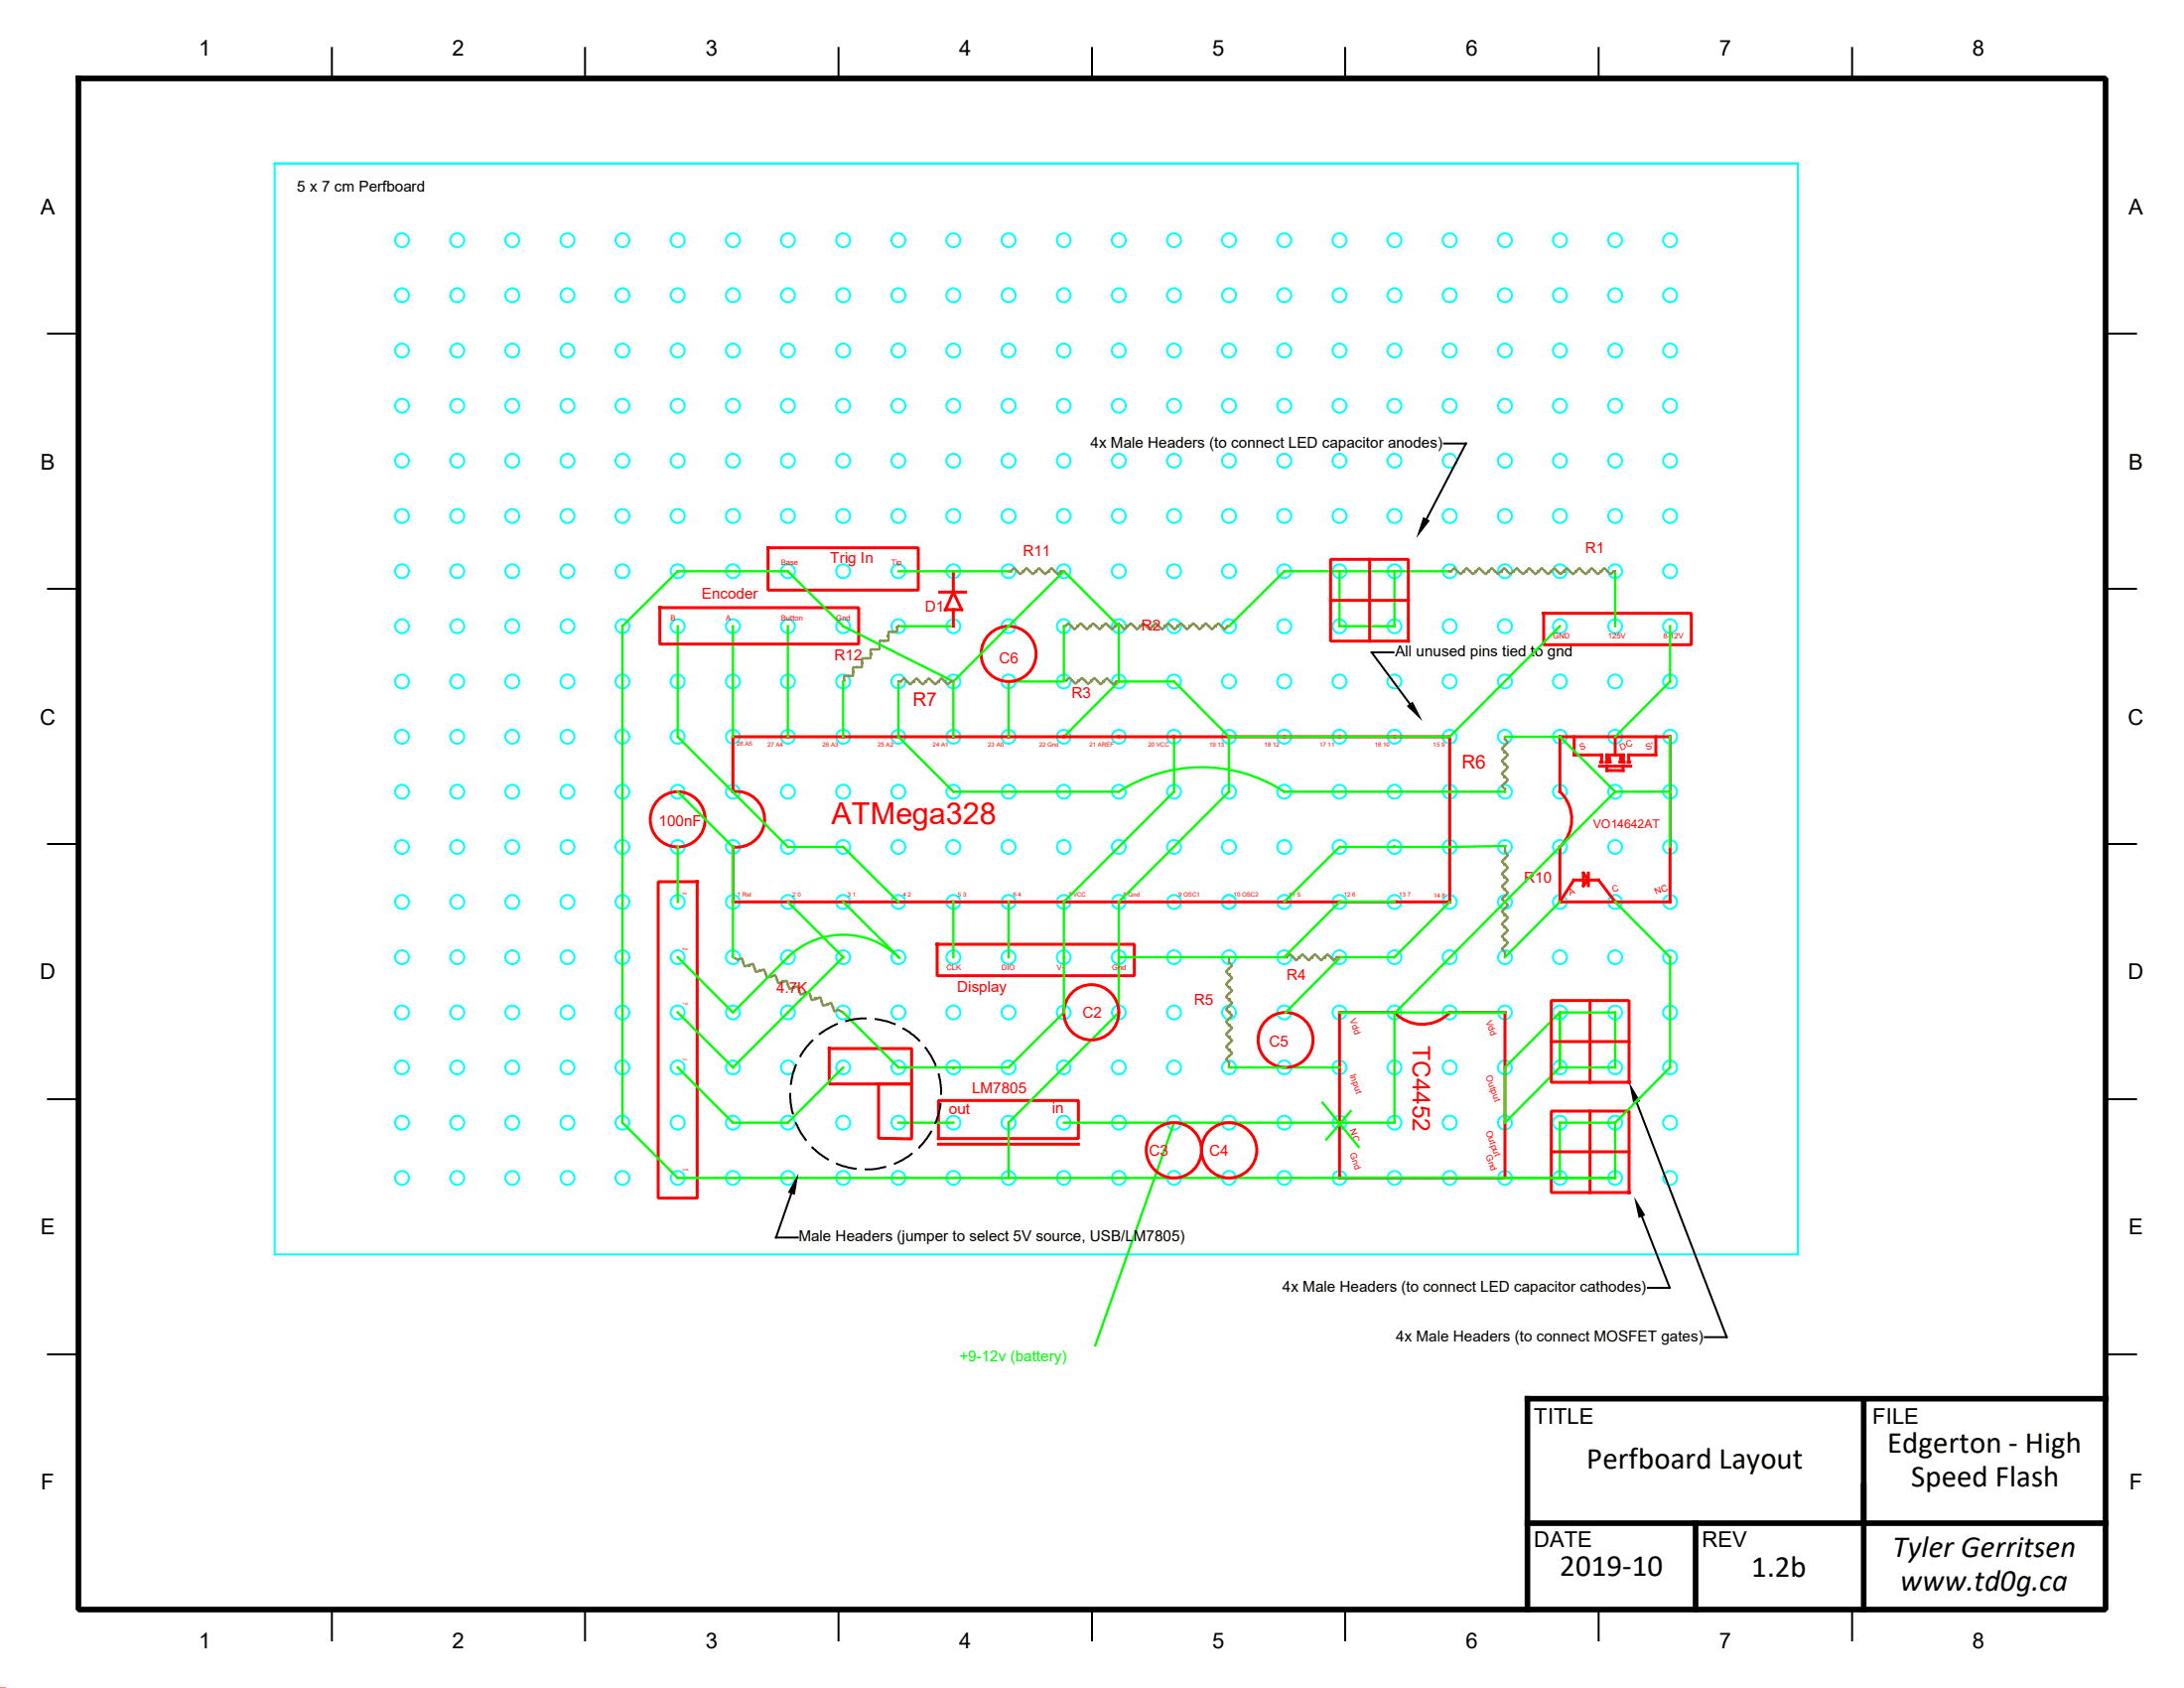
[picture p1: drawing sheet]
<svg xmlns="http://www.w3.org/2000/svg" width="279mm" height="216mm" viewBox="0 0 279 216" stroke-linecap="round" stroke-linejoin="round" font-family="sans-serif">
<g fill="none" stroke="#0ff" stroke-width=".25">
<path d="M35.1 20.9h194.9v139.5h-194.9z"/>
<circle cx="51.4" cy="37.8" r=".89"/>
<circle cx="51.4" cy="30.7" r=".89"/>
<circle cx="58.5" cy="37.8" r=".89"/>
<circle cx="58.5" cy="30.7" r=".89"/>
<circle cx="65.5" cy="37.8" r=".89"/>
<circle cx="65.5" cy="30.7" r=".88"/>
<circle cx="72.6" cy="37.8" r=".89"/>
<circle cx="72.6" cy="30.7" r=".89"/>
<circle cx="79.6" cy="37.8" r=".89"/>
<circle cx="79.6" cy="30.7" r=".88"/>
<circle cx="86.7" cy="37.8" r=".89"/>
<circle cx="86.7" cy="30.7" r=".89"/>
<circle cx="93.8" cy="37.8" r=".89"/>
<circle cx="93.8" cy="30.7" r=".89"/>
<circle cx="100.8" cy="37.8" r=".89"/>
<circle cx="100.8" cy="30.7" r=".88"/>
<circle cx="107.9" cy="37.8" r=".89"/>
<circle cx="107.9" cy="30.7" r=".89"/>
<circle cx="114.9" cy="37.8" r=".89"/>
<circle cx="114.9" cy="30.7" r=".89"/>
<circle cx="122" cy="37.8" r=".89"/>
<circle cx="122" cy="30.7" r=".88"/>
<circle cx="129" cy="37.8" r=".89"/>
<circle cx="129" cy="30.7" r=".89"/>
<circle cx="136.1" cy="37.8" r=".88"/>
<circle cx="136.1" cy="30.7" r=".87"/>
<circle cx="143.1" cy="37.8" r=".89"/>
<circle cx="143.1" cy="30.7" r=".88"/>
<circle cx="150.2" cy="37.8" r=".89"/>
<circle cx="150.2" cy="30.7" r=".89"/>
<circle cx="157.2" cy="37.8" r=".89"/>
<circle cx="157.2" cy="30.7" r=".88"/>
<circle cx="164.3" cy="37.8" r=".89"/>
<circle cx="164.3" cy="30.7" r=".89"/>
<circle cx="171.4" cy="37.8" r=".89"/>
<circle cx="171.4" cy="30.7" r=".89"/>
<circle cx="178.4" cy="37.8" r=".89"/>
<circle cx="178.4" cy="30.7" r=".88"/>
<circle cx="185.5" cy="37.8" r=".89"/>
<circle cx="185.5" cy="30.7" r=".89"/>
<circle cx="192.5" cy="37.8" r=".89"/>
<circle cx="192.5" cy="30.7" r=".89"/>
<circle cx="199.6" cy="37.8" r=".89"/>
<circle cx="199.6" cy="30.7" r=".88"/>
<circle cx="206.6" cy="37.8" r=".89"/>
<circle cx="206.6" cy="30.7" r=".89"/>
<circle cx="213.7" cy="37.8" r=".89"/>
<circle cx="213.7" cy="30.7" r=".88"/>
<circle cx="51.4" cy="44.8" r=".89"/>
<circle cx="51.4" cy="58.9" r=".89"/>
<circle cx="51.4" cy="51.9" r=".89"/>
<circle cx="58.5" cy="44.8" r=".89"/>
<circle cx="58.5" cy="58.9" r=".89"/>
<circle cx="58.5" cy="51.9" r=".89"/>
<circle cx="65.5" cy="58.9" r=".89"/>
<circle cx="65.5" cy="44.8" r=".89"/>
<circle cx="65.5" cy="51.9" r=".88"/>
<circle cx="72.6" cy="44.8" r=".89"/>
<circle cx="72.6" cy="58.9" r=".89"/>
<circle cx="72.6" cy="51.9" r=".89"/>
<circle cx="79.6" cy="44.8" r=".89"/>
<circle cx="79.6" cy="58.9" r=".89"/>
<circle cx="79.6" cy="51.9" r=".88"/>
<circle cx="86.7" cy="44.8" r=".89"/>
<circle cx="86.7" cy="58.9" r=".89"/>
<circle cx="86.7" cy="51.9" r=".89"/>
<circle cx="93.8" cy="44.8" r=".89"/>
<circle cx="93.8" cy="58.9" r=".89"/>
<circle cx="93.8" cy="51.9" r=".89"/>
<circle cx="100.8" cy="44.8" r=".89"/>
<circle cx="100.8" cy="58.9" r=".89"/>
<circle cx="100.8" cy="51.9" r=".88"/>
<circle cx="107.9" cy="44.8" r=".89"/>
<circle cx="107.9" cy="58.9" r=".89"/>
<circle cx="107.9" cy="51.9" r=".89"/>
<circle cx="114.9" cy="58.9" r=".89"/>
<circle cx="114.9" cy="44.8" r=".89"/>
<circle cx="114.9" cy="51.9" r=".89"/>
<circle cx="122" cy="58.9" r=".89"/>
<circle cx="122" cy="44.8" r=".89"/>
<circle cx="122" cy="51.9" r=".88"/>
<circle cx="129" cy="58.9" r=".89"/>
<circle cx="129" cy="44.8" r=".89"/>
<circle cx="129" cy="51.9" r=".89"/>
<circle cx="136.1" cy="44.8" r=".88"/>
<circle cx="136.1" cy="58.9" r=".88"/>
<circle cx="136.1" cy="51.9" r=".87"/>
<circle cx="143.1" cy="44.8" r=".89"/>
<circle cx="143.1" cy="58.9" r=".89"/>
<circle cx="143.1" cy="51.9" r=".88"/>
<circle cx="150.2" cy="58.9" r=".89"/>
<circle cx="150.2" cy="44.8" r=".89"/>
<circle cx="150.2" cy="51.9" r=".89"/>
<circle cx="157.2" cy="58.9" r=".89"/>
<circle cx="157.2" cy="44.8" r=".89"/>
<circle cx="157.2" cy="51.9" r=".88"/>
<circle cx="164.3" cy="58.9" r=".89"/>
<circle cx="164.3" cy="44.8" r=".89"/>
<circle cx="164.3" cy="51.9" r=".89"/>
<circle cx="171.4" cy="44.8" r=".89"/>
<circle cx="171.4" cy="58.9" r=".89"/>
<circle cx="171.4" cy="51.9" r=".89"/>
<circle cx="178.4" cy="58.9" r=".89"/>
<circle cx="178.4" cy="44.8" r=".89"/>
<circle cx="178.4" cy="51.9" r=".88"/>
<circle cx="185.5" cy="44.8" r=".89"/>
<circle cx="185.5" cy="58.9" r=".89"/>
<circle cx="185.5" cy="51.9" r=".89"/>
<circle cx="192.5" cy="58.9" r=".89"/>
<circle cx="192.5" cy="44.8" r=".89"/>
<circle cx="192.5" cy="51.9" r=".89"/>
<circle cx="199.6" cy="58.9" r=".89"/>
<circle cx="199.6" cy="44.8" r=".89"/>
<circle cx="199.6" cy="51.9" r=".88"/>
<circle cx="206.6" cy="44.8" r=".89"/>
<circle cx="206.6" cy="58.9" r=".89"/>
<circle cx="206.6" cy="51.9" r=".89"/>
<circle cx="213.7" cy="44.8" r=".89"/>
<circle cx="213.7" cy="58.9" r=".89"/>
<circle cx="213.7" cy="51.9" r=".88"/>
<circle cx="51.4" cy="66" r=".89"/>
<circle cx="51.4" cy="73.1" r=".89"/>
<circle cx="58.5" cy="66" r=".89"/>
<circle cx="58.5" cy="73.1" r=".89"/>
<circle cx="65.5" cy="66" r=".89"/>
<circle cx="65.5" cy="73.1" r=".88"/>
<circle cx="72.6" cy="66" r=".89"/>
<circle cx="72.6" cy="73.1" r=".89"/>
<circle cx="79.6" cy="66" r=".89"/>
<circle cx="79.6" cy="73.1" r=".88"/>
<circle cx="86.7" cy="66" r=".89"/>
<circle cx="86.7" cy="73.1" r=".89"/>
<circle cx="93.8" cy="66" r=".89"/>
<circle cx="93.8" cy="73.1" r=".89"/>
<circle cx="100.8" cy="66" r=".89"/>
<circle cx="100.8" cy="73.1" r=".88"/>
<circle cx="107.9" cy="66" r=".89"/>
<circle cx="107.9" cy="73.1" r=".89"/>
<circle cx="114.9" cy="66" r=".89"/>
<circle cx="114.9" cy="73.1" r=".89"/>
<circle cx="122" cy="66" r=".89"/>
<circle cx="122" cy="73.1" r=".88"/>
<circle cx="129" cy="66" r=".89"/>
<circle cx="129" cy="73.1" r=".89"/>
<circle cx="136.1" cy="66" r=".88"/>
<circle cx="136.1" cy="73.1" r=".87"/>
<circle cx="143.1" cy="66" r=".89"/>
<circle cx="143.1" cy="73.1" r=".88"/>
<circle cx="150.2" cy="66" r=".89"/>
<circle cx="150.2" cy="73.1" r=".89"/>
<circle cx="157.2" cy="66" r=".89"/>
<circle cx="157.2" cy="73.1" r=".88"/>
<circle cx="164.3" cy="66" r=".89"/>
<circle cx="164.3" cy="73.1" r=".89"/>
<circle cx="171.4" cy="66" r=".89"/>
<circle cx="171.4" cy="73.1" r=".89"/>
<circle cx="178.4" cy="66" r=".89"/>
<circle cx="178.4" cy="73.1" r=".88"/>
<circle cx="185.5" cy="66" r=".89"/>
<circle cx="185.5" cy="73.1" r=".89"/>
<circle cx="192.5" cy="66" r=".89"/>
<circle cx="192.5" cy="73.1" r=".89"/>
<circle cx="199.6" cy="66" r=".89"/>
<circle cx="199.6" cy="73.1" r=".88"/>
<circle cx="206.6" cy="66" r=".89"/>
<circle cx="206.6" cy="73.1" r=".89"/>
<circle cx="213.7" cy="66" r=".89"/>
<circle cx="213.7" cy="73.1" r=".88"/>
<circle cx="51.4" cy="87.2" r=".89"/>
<circle cx="51.4" cy="80.1" r=".89"/>
<circle cx="51.4" cy="94.2" r=".89"/>
<circle cx="58.5" cy="87.2" r=".89"/>
<circle cx="58.5" cy="80.1" r=".89"/>
<circle cx="58.5" cy="94.2" r=".89"/>
<circle cx="65.5" cy="87.2" r=".89"/>
<circle cx="65.5" cy="80.1" r=".89"/>
<circle cx="65.5" cy="94.2" r=".88"/>
<circle cx="72.6" cy="87.2" r=".89"/>
<circle cx="72.6" cy="80.1" r=".89"/>
<circle cx="72.6" cy="94.2" r=".89"/>
<circle cx="79.6" cy="87.2" r=".89"/>
<circle cx="79.6" cy="80.1" r=".89"/>
<circle cx="79.6" cy="94.2" r=".88"/>
<circle cx="86.7" cy="87.2" r=".89"/>
<circle cx="86.7" cy="80.1" r=".89"/>
<circle cx="86.7" cy="94.2" r=".89"/>
<circle cx="93.8" cy="87.2" r=".89"/>
<circle cx="93.8" cy="80.1" r=".89"/>
<circle cx="93.8" cy="94.2" r=".89"/>
<circle cx="100.8" cy="87.2" r=".89"/>
<circle cx="100.8" cy="80.1" r=".89"/>
<circle cx="100.8" cy="94.2" r=".88"/>
<circle cx="107.9" cy="87.2" r=".89"/>
<circle cx="107.9" cy="80.1" r=".89"/>
<circle cx="107.9" cy="94.2" r=".89"/>
<circle cx="114.9" cy="87.2" r=".89"/>
<circle cx="114.9" cy="80.1" r=".89"/>
<circle cx="114.9" cy="94.2" r=".89"/>
<circle cx="122" cy="87.2" r=".89"/>
<circle cx="122" cy="80.1" r=".89"/>
<circle cx="122" cy="94.2" r=".88"/>
<circle cx="129" cy="87.2" r=".89"/>
<circle cx="129" cy="80.1" r=".89"/>
<circle cx="129" cy="94.2" r=".89"/>
<circle cx="136.1" cy="87.2" r=".88"/>
<circle cx="136.1" cy="80.1" r=".88"/>
<circle cx="136.1" cy="94.2" r=".87"/>
<circle cx="143.1" cy="87.2" r=".89"/>
<circle cx="143.1" cy="80.1" r=".89"/>
<circle cx="143.1" cy="94.2" r=".88"/>
<circle cx="150.2" cy="87.2" r=".89"/>
<circle cx="150.2" cy="80.1" r=".89"/>
<circle cx="150.2" cy="94.2" r=".89"/>
<circle cx="157.2" cy="87.2" r=".89"/>
<circle cx="157.2" cy="80.1" r=".89"/>
<circle cx="157.2" cy="94.2" r=".88"/>
<circle cx="164.3" cy="87.2" r=".89"/>
<circle cx="164.3" cy="80.1" r=".89"/>
<circle cx="164.3" cy="94.2" r=".89"/>
<circle cx="171.4" cy="87.2" r=".89"/>
<circle cx="171.4" cy="80.1" r=".89"/>
<circle cx="171.4" cy="94.2" r=".89"/>
<circle cx="178.4" cy="87.2" r=".89"/>
<circle cx="178.4" cy="80.1" r=".89"/>
<circle cx="178.4" cy="94.2" r=".88"/>
<circle cx="185.5" cy="87.2" r=".89"/>
<circle cx="185.5" cy="80.1" r=".89"/>
<circle cx="185.5" cy="94.2" r=".89"/>
<circle cx="192.5" cy="87.2" r=".89"/>
<circle cx="192.5" cy="80.1" r=".89"/>
<circle cx="192.5" cy="94.2" r=".89"/>
<circle cx="199.6" cy="87.2" r=".89"/>
<circle cx="199.6" cy="80.1" r=".89"/>
<circle cx="199.6" cy="94.2" r=".88"/>
<circle cx="206.6" cy="87.2" r=".89"/>
<circle cx="206.6" cy="80.1" r=".89"/>
<circle cx="206.6" cy="94.2" r=".89"/>
<circle cx="213.7" cy="87.2" r=".89"/>
<circle cx="213.7" cy="80.1" r=".89"/>
<circle cx="213.7" cy="94.2" r=".88"/>
<circle cx="51.4" cy="115.4" r=".89"/>
<circle cx="51.4" cy="101.3" r=".89"/>
<circle cx="51.4" cy="108.3" r=".89"/>
<circle cx="58.5" cy="115.4" r=".89"/>
<circle cx="58.5" cy="101.3" r=".89"/>
<circle cx="58.5" cy="108.3" r=".89"/>
<circle cx="65.5" cy="115.4" r=".89"/>
<circle cx="65.5" cy="101.3" r=".89"/>
<circle cx="65.5" cy="108.3" r=".88"/>
<circle cx="72.6" cy="115.4" r=".89"/>
<circle cx="72.6" cy="101.3" r=".89"/>
<circle cx="72.6" cy="108.3" r=".89"/>
<circle cx="79.6" cy="101.3" r=".89"/>
<circle cx="79.6" cy="115.4" r=".89"/>
<circle cx="79.6" cy="108.3" r=".88"/>
<circle cx="86.7" cy="115.4" r=".89"/>
<circle cx="86.7" cy="101.3" r=".89"/>
<circle cx="86.7" cy="108.3" r=".89"/>
<circle cx="93.8" cy="115.4" r=".89"/>
<circle cx="93.8" cy="101.3" r=".89"/>
<circle cx="93.8" cy="108.3" r=".89"/>
<circle cx="100.8" cy="101.3" r=".89"/>
<circle cx="100.8" cy="115.4" r=".89"/>
<circle cx="100.8" cy="108.3" r=".88"/>
<circle cx="107.9" cy="115.4" r=".89"/>
<circle cx="107.9" cy="101.3" r=".89"/>
<circle cx="107.9" cy="108.3" r=".89"/>
<circle cx="114.9" cy="115.4" r=".89"/>
<circle cx="114.9" cy="101.3" r=".89"/>
<circle cx="114.9" cy="108.3" r=".89"/>
<circle cx="122" cy="101.3" r=".89"/>
<circle cx="122" cy="115.4" r=".89"/>
<circle cx="122" cy="108.3" r=".88"/>
<circle cx="129" cy="115.4" r=".89"/>
<circle cx="129" cy="101.3" r=".89"/>
<circle cx="129" cy="108.3" r=".89"/>
<circle cx="136.1" cy="101.3" r=".88"/>
<circle cx="136.1" cy="115.4" r=".88"/>
<circle cx="136.1" cy="108.3" r=".87"/>
<circle cx="143.1" cy="101.3" r=".89"/>
<circle cx="143.1" cy="115.4" r=".89"/>
<circle cx="143.1" cy="108.3" r=".88"/>
<circle cx="150.2" cy="115.4" r=".89"/>
<circle cx="150.2" cy="101.3" r=".89"/>
<circle cx="150.2" cy="108.3" r=".89"/>
<circle cx="157.2" cy="115.4" r=".89"/>
<circle cx="157.2" cy="101.3" r=".89"/>
<circle cx="157.2" cy="108.3" r=".88"/>
<circle cx="164.3" cy="101.3" r=".89"/>
<circle cx="164.3" cy="115.4" r=".89"/>
<circle cx="164.3" cy="108.3" r=".89"/>
<circle cx="171.4" cy="115.4" r=".89"/>
<circle cx="171.4" cy="101.3" r=".89"/>
<circle cx="171.4" cy="108.3" r=".89"/>
<circle cx="178.4" cy="101.3" r=".89"/>
<circle cx="178.4" cy="115.4" r=".89"/>
<circle cx="178.4" cy="108.3" r=".88"/>
<circle cx="185.5" cy="101.3" r=".89"/>
<circle cx="185.5" cy="115.4" r=".89"/>
<circle cx="185.5" cy="108.3" r=".89"/>
<circle cx="192.5" cy="101.3" r=".89"/>
<circle cx="192.5" cy="115.4" r=".89"/>
<circle cx="192.5" cy="108.3" r=".89"/>
<circle cx="199.6" cy="115.4" r=".89"/>
<circle cx="199.6" cy="101.3" r=".89"/>
<circle cx="199.6" cy="108.3" r=".88"/>
<circle cx="206.6" cy="101.3" r=".89"/>
<circle cx="206.6" cy="115.4" r=".89"/>
<circle cx="206.6" cy="108.3" r=".89"/>
<circle cx="213.7" cy="101.3" r=".89"/>
<circle cx="213.7" cy="115.4" r=".89"/>
<circle cx="213.7" cy="108.3" r=".88"/>
<circle cx="51.4" cy="136.5" r=".89"/>
<circle cx="51.4" cy="122.4" r=".89"/>
<circle cx="51.4" cy="129.5" r=".89"/>
<circle cx="58.5" cy="136.5" r=".89"/>
<circle cx="58.5" cy="122.4" r=".89"/>
<circle cx="58.5" cy="129.5" r=".89"/>
<circle cx="65.5" cy="122.4" r=".89"/>
<circle cx="65.5" cy="136.5" r=".89"/>
<circle cx="65.5" cy="129.5" r=".88"/>
<circle cx="72.6" cy="136.5" r=".89"/>
<circle cx="72.6" cy="122.4" r=".89"/>
<circle cx="72.6" cy="129.5" r=".89"/>
<circle cx="79.6" cy="122.4" r=".89"/>
<circle cx="79.6" cy="136.5" r=".89"/>
<circle cx="79.6" cy="129.5" r=".88"/>
<circle cx="86.7" cy="136.5" r=".89"/>
<circle cx="86.7" cy="122.4" r=".89"/>
<circle cx="86.7" cy="129.5" r=".89"/>
<circle cx="93.8" cy="122.4" r=".89"/>
<circle cx="93.8" cy="136.5" r=".89"/>
<circle cx="93.8" cy="129.5" r=".89"/>
<circle cx="100.8" cy="122.4" r=".89"/>
<circle cx="100.8" cy="136.5" r=".89"/>
<circle cx="100.8" cy="129.5" r=".88"/>
<circle cx="107.9" cy="122.4" r=".89"/>
<circle cx="107.9" cy="136.5" r=".89"/>
<circle cx="107.9" cy="129.5" r=".89"/>
<circle cx="114.9" cy="136.5" r=".89"/>
<circle cx="114.9" cy="122.4" r=".89"/>
<circle cx="114.9" cy="129.5" r=".89"/>
<circle cx="122" cy="122.4" r=".89"/>
<circle cx="122" cy="136.5" r=".89"/>
<circle cx="122" cy="129.5" r=".88"/>
<circle cx="129" cy="136.5" r=".89"/>
<circle cx="129" cy="122.4" r=".89"/>
<circle cx="129" cy="129.5" r=".89"/>
<circle cx="136.1" cy="122.4" r=".88"/>
<circle cx="136.1" cy="136.5" r=".88"/>
<circle cx="136.1" cy="129.5" r=".87"/>
<circle cx="143.1" cy="122.4" r=".89"/>
<circle cx="143.1" cy="136.5" r=".89"/>
<circle cx="143.1" cy="129.5" r=".88"/>
<circle cx="150.2" cy="122.4" r=".89"/>
<circle cx="150.2" cy="136.5" r=".89"/>
<circle cx="150.2" cy="129.5" r=".89"/>
<circle cx="157.2" cy="136.5" r=".89"/>
<circle cx="157.2" cy="122.4" r=".89"/>
<circle cx="157.2" cy="129.5" r=".88"/>
<circle cx="164.3" cy="122.4" r=".89"/>
<circle cx="164.3" cy="136.5" r=".89"/>
<circle cx="164.3" cy="129.5" r=".89"/>
<circle cx="171.4" cy="136.5" r=".89"/>
<circle cx="171.4" cy="122.4" r=".89"/>
<circle cx="171.4" cy="129.5" r=".89"/>
<circle cx="178.4" cy="136.5" r=".89"/>
<circle cx="178.4" cy="122.4" r=".89"/>
<circle cx="178.4" cy="129.5" r=".88"/>
<circle cx="185.5" cy="122.4" r=".89"/>
<circle cx="185.5" cy="136.5" r=".89"/>
<circle cx="185.5" cy="129.5" r=".89"/>
<circle cx="192.5" cy="122.4" r=".89"/>
<circle cx="192.5" cy="136.5" r=".89"/>
<circle cx="192.5" cy="129.5" r=".89"/>
<circle cx="199.6" cy="122.4" r=".89"/>
<circle cx="199.6" cy="136.5" r=".89"/>
<circle cx="199.6" cy="129.5" r=".88"/>
<circle cx="206.6" cy="122.4" r=".89"/>
<circle cx="206.6" cy="136.5" r=".89"/>
<circle cx="206.6" cy="129.5" r=".89"/>
<circle cx="213.7" cy="136.5" r=".89"/>
<circle cx="213.7" cy="122.4" r=".89"/>
<circle cx="213.7" cy="129.5" r=".88"/>
<circle cx="51.4" cy="143.6" r=".89"/>
<circle cx="51.4" cy="150.7" r=".89"/>
<circle cx="58.5" cy="143.6" r=".89"/>
<circle cx="58.5" cy="150.7" r=".89"/>
<circle cx="65.5" cy="143.6" r=".89"/>
<circle cx="65.5" cy="150.7" r=".88"/>
<circle cx="72.6" cy="143.6" r=".89"/>
<circle cx="72.6" cy="150.7" r=".89"/>
<circle cx="79.6" cy="143.6" r=".89"/>
<circle cx="79.6" cy="150.7" r=".88"/>
<circle cx="86.7" cy="143.6" r=".89"/>
<circle cx="86.7" cy="150.7" r=".89"/>
<circle cx="93.8" cy="143.6" r=".89"/>
<circle cx="93.8" cy="150.7" r=".89"/>
<circle cx="100.8" cy="143.6" r=".89"/>
<circle cx="100.8" cy="150.7" r=".88"/>
<circle cx="107.9" cy="143.6" r=".89"/>
<circle cx="107.9" cy="150.7" r=".89"/>
<circle cx="114.9" cy="143.6" r=".89"/>
<circle cx="114.9" cy="150.7" r=".89"/>
<circle cx="122" cy="143.6" r=".89"/>
<circle cx="122" cy="150.7" r=".88"/>
<circle cx="129" cy="143.6" r=".89"/>
<circle cx="129" cy="150.7" r=".89"/>
<circle cx="136.1" cy="143.6" r=".88"/>
<circle cx="136.1" cy="150.7" r=".87"/>
<circle cx="143.1" cy="143.6" r=".89"/>
<circle cx="143.1" cy="150.7" r=".88"/>
<circle cx="150.2" cy="143.6" r=".89"/>
<circle cx="150.2" cy="150.7" r=".89"/>
<circle cx="157.2" cy="143.6" r=".89"/>
<circle cx="157.2" cy="150.7" r=".88"/>
<circle cx="164.3" cy="143.6" r=".89"/>
<circle cx="164.3" cy="150.7" r=".89"/>
<circle cx="171.4" cy="143.6" r=".89"/>
<circle cx="171.4" cy="150.7" r=".89"/>
<circle cx="178.4" cy="143.6" r=".89"/>
<circle cx="178.4" cy="150.7" r=".88"/>
<circle cx="185.5" cy="143.6" r=".89"/>
<circle cx="185.5" cy="150.7" r=".89"/>
<circle cx="192.5" cy="143.6" r=".89"/>
<circle cx="192.5" cy="150.7" r=".89"/>
<circle cx="199.6" cy="143.6" r=".89"/>
<circle cx="199.6" cy="150.7" r=".88"/>
<circle cx="206.6" cy="143.6" r=".89"/>
<circle cx="206.6" cy="150.7" r=".89"/>
<circle cx="213.7" cy="143.6" r=".89"/>
<circle cx="213.7" cy="150.7" r=".88"/>
</g>
<g fill="none" stroke="#f00" stroke-width=".38">
<path d="M171.4 129.5h7a4.9 4.9 0 0 0 7.1 0h7v21.2h-21.1zM120.1 140.8h17.9v4.8h-17.9zM120.1 146.3h17.9"/>
<circle cx="86.7" cy="104.8" r="3.5"/>
</g>
<path d="M143.1 87.2l-7 7h7M150.2 94.2v7.1" fill="none" stroke="#0f0" stroke-width=".3"/>
<path d="M93.8 122.4l.6 .3 .5-.1 .3 1 .6-.2" fill="none" stroke="#83954a" stroke-width=".3"/>
<path d="M95.7 123.3h.3v.3h-.3z" fill-rule="evenodd" fill="#83954a"/>
<path d="M95.8 123.4l.6-.1 .3 1 .5-.1" fill="none" stroke="#83954a" stroke-width=".3"/>
<path d="M97.1 124h.3v.3h-.3z" fill-rule="evenodd" fill="#83954a"/>
<path d="M97.2 124.2l.5-.2 .4 1.1 .6-.2" fill="none" stroke="#83954a" stroke-width=".3"/>
<path d="M98.5 124.8h.3v.3h-.3z" fill-rule="evenodd" fill="#83954a"/>
<path d="M98.7 124.9l.5-.2 .4 1.1 .5-.2" fill="none" stroke="#83954a" stroke-width=".3"/>
<path d="M99.9 125.4h.3v.3h-.3z" fill-rule="evenodd" fill="#83954a"/>
<path d="M100.1 125.6l.5-.2 .4 1.1 .5-.2" fill="none" stroke="#83954a" stroke-width=".3"/>
<path d="M101.4 126.2h.3v.2h-.3z" fill-rule="evenodd" fill="#83954a"/>
<path d="M101.5 126.3l.6-.1 .3 1 .6-.2" fill="none" stroke="#83954a" stroke-width=".3"/>
<path d="M102.8 126.9h.3v.3h-.3z" fill-rule="evenodd" fill="#83954a"/>
<path d="M103 127l.5-.1 .3 1 .6-.1" fill="none" stroke="#83954a" stroke-width=".3"/>
<path d="M104.2 127.6h.3v.3h-.3z" fill-rule="evenodd" fill="#83954a"/>
<path d="M104.4 127.8l.5-.2 .4 1.1 .5-.2" fill="none" stroke="#83954a" stroke-width=".3"/>
<path d="M105.7 128.3h.3v.3h-.3z" fill-rule="evenodd" fill="#83954a"/>
<path d="M105.8 128.5l.5-.2 .4 1.1 .5-.2 .7 .3" fill="none" stroke="#83954a" stroke-width=".3"/>
<path d="M93.8 94.2h91.7v21.2h-91.7v-7.1a3.6 3.6 0 0 0 4-3.5 3.6 3.6 0 0 0-4-3.5zM84.2 112.8h5v40.4h-5z" fill="none" stroke="#f00" stroke-width=".38"/>
<path d="M86.7 108.3v7.1M93.8 108.3v7.1M86.7 136.5l7.1 7.1" fill="none" stroke="#0f0" stroke-width=".3"/>
<path d="M178.3 108.2h.3v.3h-.3z" fill-rule="evenodd" fill="#0f0"/>
<path d="M164.3 73.1h21.2M86.7 101.3l7.1 7M86.7 150.7h112.9" fill="none" stroke="#0f0" stroke-width=".3"/>
<path d="M170.2 71.5h10v10.5h-10z" fill="none" stroke="#f00" stroke-width=".38"/>
<path d="M155.4 80.1l.5-.4 .8 .8 .4-.4h.1" fill="none" stroke="#83954a" stroke-width=".3"/>
<path d="M155.3 80h.3v.3h-.3z" fill-rule="evenodd" fill="#83954a"/>
<path d="M153.9 80.1l.4-.4 .8 .8 .3-.4" fill="none" stroke="#83954a" stroke-width=".3"/>
<path d="M153.7 80h.3v.3h-.3z" fill-rule="evenodd" fill="#83954a"/>
<path d="M152.3 80.1l.4-.4 .8 .8 .4-.4" fill="none" stroke="#83954a" stroke-width=".3"/>
<path d="M152.1 80h.3v.3h-.3z" fill-rule="evenodd" fill="#83954a"/>
<path d="M150.7 80.1l.3-.4 .8 .8 .5-.4" fill="none" stroke="#83954a" stroke-width=".3"/>
<path d="M150.5 80h.3v.3h-.3z" fill-rule="evenodd" fill="#83954a"/>
<path d="M149.1 80.1l.4-.4 .7 .8 .5-.4" fill="none" stroke="#83954a" stroke-width=".3"/>
<path d="M148.9 80h.3v.3h-.3z" fill-rule="evenodd" fill="#83954a"/>
<path d="M147.4 80.1l.5-.4 .8 .8 .4-.4" fill="none" stroke="#83954a" stroke-width=".3"/>
<path d="M147.3 80h.3v.3h-.3z" fill-rule="evenodd" fill="#83954a"/>
<path d="M145.9 80.1l.4-.4 .8 .8 .3-.4" fill="none" stroke="#83954a" stroke-width=".3"/>
<path d="M145.7 80h.3v.3h-.3z" fill-rule="evenodd" fill="#83954a"/>
<path d="M144.3 80.1l.4-.4 .8 .8 .4-.4" fill="none" stroke="#83954a" stroke-width=".3"/>
<path d="M144.1 80h.3v.3h-.3z" fill-rule="evenodd" fill="#83954a"/>
<path d="M142.7 80.1l.3-.4 .8 .8 .5-.4" fill="none" stroke="#83954a" stroke-width=".3"/>
<path d="M142.5 80h.3v.3h-.3z" fill-rule="evenodd" fill="#83954a"/>
<path d="M141.1 80.1l.4-.4 .8 .8 .4-.4" fill="none" stroke="#83954a" stroke-width=".3"/>
<path d="M140.9 80h.3v.3h-.3z" fill-rule="evenodd" fill="#83954a"/>
<path d="M139.4 80.1l.5-.4 .8 .8 .4-.4" fill="none" stroke="#83954a" stroke-width=".3"/>
<path d="M139.3 80h.3v.3h-.3z" fill-rule="evenodd" fill="#83954a"/>
<path d="M137.9 80.1l.4-.4 .8 .8 .3-.4" fill="none" stroke="#83954a" stroke-width=".3"/>
<path d="M137.7 80h.3v.3h-.3z" fill-rule="evenodd" fill="#83954a"/>
<path d="M136.1 80.1h.2l.4-.4 .8 .8 .4-.4" fill="none" stroke="#83954a" stroke-width=".3"/>
<path d="M86.7 80.1v14.1l14.1 14.1M93.8 80.1v14.1M100.8 80.1v14.1M136.1 87.2h-7.1v7" fill="none" stroke="#0f0" stroke-width=".3"/>
<path d="M84.4 77.7h25.5v4.7h-25.5zM119.9 120.8h25.2v4h-25.2z" fill="none" stroke="#f00" stroke-width=".38"/>
<path d="M121.8 136.4h.3v.3h-.3z" fill-rule="evenodd" fill="#0f0"/>
<g fill="none" stroke="#f00" stroke-width=".38">
<path d="M98.3 70.1h19.2v5.4h-19.2zM106.1 134.1h10.5v4.5h-10.5zM112.4 138.6h4.2v7.1l-4.2-.1z"/>
<circle cx="129" cy="83.6" r="3.5"/>
<circle cx="139.6" cy="129.5" r="3.5"/>
<circle cx="150.2" cy="147.1" r="3.5"/>
</g>
<g fill="none" stroke="#0f0" stroke-width=".3">
<path d="M171.4 73.1v7h7v-7M107.9 80.1l-7.1-7h-14.1l-7.1 7v63.5l7.1 7.1M114.9 80.1h7.1M143.1 80.1v7.1M150.2 87.2l7 7h28.3M100.8 108.3h7.1l7 7.1M122 115.4v7M129 115.4v7M185.5 108.3h-14.1l-7.1 7.1M107.9 129.5l7 7h14.1l7.1-7M143.1 122.4v7.1l-14.1 14.1v7.1M164.3 136.5h7.1"/>
<path d="M171.4 129.5h21.1M178.4 129.5v14.1h-42.3M199.6 129.5v7l-7.1 7.1v-7.1zM114.9 143.6h7.1M150.2 143.6l-10.1 28.5M169.2 141.1l4.6 5.6M172.8 142.1l-3.1 3.7"/>
</g>
<path d="M136.1 87h.3l.4-.3 .8 .8 .4-.4" fill="none" stroke="#83954a" stroke-width=".3"/>
<path d="M137.9 87h.3v.2h-.3z" fill-rule="evenodd" fill="#83954a"/>
<path d="M138 87.1l.4-.4 .8 .8 .4-.4" fill="none" stroke="#83954a" stroke-width=".3"/>
<path d="M139.4 87h.3v.2h-.3z" fill-rule="evenodd" fill="#83954a"/>
<path d="M139.6 87.1l.4-.4 .8 .8 .4-.4" fill="none" stroke="#83954a" stroke-width=".3"/>
<path d="M141.1 87h.3v.3h-.3z" fill-rule="evenodd" fill="#83954a"/>
<path d="M129 73.1h.3l.4-.5 .8 .8 .4-.3M141.2 87.1l.4-.4 .8 .8 .4-.3h.3" fill="none" stroke="#83954a" stroke-width=".3"/>
<circle cx="157.2" cy="147.1" r="3.5" fill="none" stroke="#f00" stroke-width=".38"/>
<path d="M164.3 73.1l-7.1 7M107.9 115.4l7.2 7.1" fill="none" stroke="#0f0" stroke-width=".3"/>
<path d="M130.8 72.9h.3v.3h-.3z" fill-rule="evenodd" fill="#83954a"/>
<path d="M130.9 73.1l.4-.5 .8 .8 .4-.3" fill="none" stroke="#83954a" stroke-width=".3"/>
<path d="M132.4 72.9h.3v.3h-.3z" fill-rule="evenodd" fill="#83954a"/>
<path d="M132.5 73.1l.4-.5 .8 .8 .4-.3" fill="none" stroke="#83954a" stroke-width=".3"/>
<path d="M134 72.9h.3v.3h-.3z" fill-rule="evenodd" fill="#83954a"/>
<path d="M134.1 73.1l.4-.5 .8 .8 .4-.3h.4M114.9 80.1l-.1 .1v.6h-1.1v.6" fill="none" stroke="#83954a" stroke-width=".3"/>
<path d="M113.5 81.2h.3v.3h-.3z" fill-rule="evenodd" fill="#83954a"/>
<path d="M113.7 81.4v.6h-1.2v.5" fill="none" stroke="#83954a" stroke-width=".3"/>
<path d="M112.4 82.3h.3v.3h-.3z" fill-rule="evenodd" fill="#83954a"/>
<path d="M112.5 82.5v.6h-1.1v.6" fill="none" stroke="#83954a" stroke-width=".3"/>
<path d="M111.3 83.5h.2v.3h-.2z" fill-rule="evenodd" fill="#83954a"/>
<path d="M111.4 83.7v.5h-1.1v.6" fill="none" stroke="#83954a" stroke-width=".3"/>
<path d="M110.1 84.6h.3v.3h-.3z" fill-rule="evenodd" fill="#83954a"/>
<path d="M110.3 84.8v.5h-1.2v.6" fill="none" stroke="#83954a" stroke-width=".3"/>
<path d="M109 85.8h.3v.3h-.3z" fill-rule="evenodd" fill="#83954a"/>
<path d="M109.1 85.9v.5h-1.1v.6l-.1 .2M157.2 134.3l.4 .4-.8 .8 .4 .4v.6" fill="none" stroke="#83954a" stroke-width=".3"/>
<path d="M107.9 87.2v7" fill="none" stroke="#0f0" stroke-width=".3"/>
<g fill="none" stroke="#f00" stroke-width=".38">
<path d="M120.2 75.7h3.3M122 75.7l-1.1 2.3M122 75.7l1 2.3h-2.1M122 73.2v2.5M122 78v2.1"/>
<circle cx="164.5" cy="133" r="3.5"/>
</g>
<path d="M157.1 134.2h.3v.3h-.3z" fill-rule="evenodd" fill="#83954a"/>
<path d="M157.2 132.7l.4 .4-.8 .8 .4 .4" fill="none" stroke="#83954a" stroke-width=".3"/>
<path d="M157.1 132.5h.3v.3h-.3z" fill-rule="evenodd" fill="#83954a"/>
<path d="M157.2 131.1l.4 .4-.8 .8 .4 .4" fill="none" stroke="#83954a" stroke-width=".3"/>
<path d="M157.1 130.9h.3v.3h-.3z" fill-rule="evenodd" fill="#83954a"/>
<path d="M157.2 129.5l.4 .4-.8 .8 .4 .4" fill="none" stroke="#83954a" stroke-width=".3"/>
<path d="M157.1 129.3h.3v.3h-.3z" fill-rule="evenodd" fill="#83954a"/>
<path d="M157.2 127.9l.4 .4-.8 .8 .4 .4" fill="none" stroke="#83954a" stroke-width=".3"/>
<path d="M157.1 127.7h.3v.3h-.3z" fill-rule="evenodd" fill="#83954a"/>
<path d="M157.2 126.3l.4 .4-.8 .8 .4 .4" fill="none" stroke="#83954a" stroke-width=".3"/>
<path d="M157.1 126.2h.3v.2h-.3z" fill-rule="evenodd" fill="#83954a"/>
<path d="M157.2 124.7l.4 .4-.8 .8 .4 .4" fill="none" stroke="#83954a" stroke-width=".3"/>
<path d="M157.1 124.5h.3v.3h-.3z" fill-rule="evenodd" fill="#83954a"/>
<path d="M192.5 99.4l.4 .3-.8 .8 .4 .4v.4M157.2 122.4v.7l.4 .4-.8 .8 .4 .4" fill="none" stroke="#83954a" stroke-width=".3"/>
<path d="M114.9 73.1h14.1M114.9 94.2l7.1 7.1h21.1a19.5 19.5 0 0 1 21.2 0h21.2M157.2 136.5h7.3" fill="none" stroke="#0f0" stroke-width=".3"/>
<path d="M170.2 76.8h10M175.2 71.5v10.5" fill="none" stroke="#f00" stroke-width=".38"/>
<g fill="none" stroke="#000" stroke-width=".25">
<path d="M184.7 56.7h2.8l-5 9.7M178.3 83.4h-2.8l4.8 6.6M101.1 139.9v1.1l.3 1.4M101.8 136.2l-.4 1.3-.2 1.1M103.9 133.1l-.8 .9-.7 1.1M107.1 131l-.9 .4-1.3 .8M110.7 130.3h-1.4l-1.1 .3M112 130.3l1.4 .3 1.1 .4M115.6 131.6l1.3 .8 .7 .7M118.4 134l.6 .9 .7 1.3M120.1 137.4l.2 1 .1 1.5M101.2 152.7l-1.9 5.6h2.8"/>
<path d="M101.8 143.6l.4 .9 .9 1.3M103.9 146.8l.9 .7 1.1 .8M107.1 148.8l1.5 .6 .9 .1M113.2 149.3l-1.2 .2-1.3 .1M116.6 147.6l-1 .7-1.1 .5M119.1 144.7l-.6 1-.9 1.1M120.3 141.2l-.2 1.4-.4 1"/>
</g>
<path d="M182.1 66.1l.8 .5-1.7 2.2zM180 90.3l.7-.6 1.3 2.5zM102.2 150.1l-.5 2.7-.9-.3z" fill="#000"/>
<path d="M192.4 99.2h.3v.3h-.3z" fill-rule="evenodd" fill="#83954a"/>
<path d="M192.5 97.7l.4 .4-.8 .8 .4 .5" fill="none" stroke="#83954a" stroke-width=".3"/>
<path d="M192.4 97.6h.3v.3h-.3z" fill-rule="evenodd" fill="#83954a"/>
<path d="M192.5 96.1l.4 .5-.8 .7 .4 .4" fill="none" stroke="#83954a" stroke-width=".3"/>
<path d="M192.4 96h.3v.3h-.3z" fill-rule="evenodd" fill="#83954a"/>
<path d="M192.5 94.2v.3l.4 .5-.8 .8 .4 .3M192.5 108.3v.7l.4 .4-.8 .8 .4 .4" fill="none" stroke="#83954a" stroke-width=".3"/>
<path d="M107.9 80.1l14.1 7.1M122 87.2v7M136.1 80.1v6.9M143.1 80.1l-7-7-14.1 14.1M143.1 87.2h7.1M199.6 94.2l7 7.1h7.1v-7.1M171.4 115.4h7M185.5 115.4l-7.1 7h-7" fill="none" stroke="#0f0" stroke-width=".3"/>
<g fill="none" stroke="#f00" stroke-width=".38">
<path d="M199.6 94.2h14.1v21.2h-14.1v-7.1a4.9 4.9 0 0 0 0-7zM201.4 94.2v2.4h3.5v.9M204.6 98h1.9M204.8 97.5h.2M205.5 97.5h.2M205.6 97.5v-.9h2.1v.9M205.6 98v.6h2v-.6M205.8 97.5h.2M205.9 96.9v.6M206.6 94.2v2.4M206.7 98h1.9M207.2 97.5h.3"/>
<path d="M207.3 96.6v.9M207.6 97.5h.2M208.3 97.5h.2M211.8 94.2v2.4h-3.4v.9M199.6 115.4l1.7-2.8h3.2l2.1 2.8M202.6 111.7l.6 .9-.6 .7zM203.2 111.7v1.6"/>
</g>
<path d="M192.4 110.4h.3v.3h-.3z" fill-rule="evenodd" fill="#83954a"/>
<path d="M192.5 110.6l.4 .4-.8 .8 .4 .4" fill="none" stroke="#83954a" stroke-width=".3"/>
<path d="M192.4 112h.3v.3h-.3z" fill-rule="evenodd" fill="#83954a"/>
<path d="M192.5 112.2l.4 .4-.8 .8 .4 .4" fill="none" stroke="#83954a" stroke-width=".3"/>
<path d="M192.4 113.6h.3v.3h-.3z" fill-rule="evenodd" fill="#83954a"/>
<path d="M192.5 113.8l.4 .4-.8 .8 .4 .4" fill="none" stroke="#83954a" stroke-width=".3"/>
<path d="M192.4 115.2h.3v.3h-.3z" fill-rule="evenodd" fill="#83954a"/>
<path d="M192.5 115.4l.4 .4-.8 .8 .4 .4" fill="none" stroke="#83954a" stroke-width=".3"/>
<path d="M192.4 116.8h.3v.3h-.3z" fill-rule="evenodd" fill="#83954a"/>
<path d="M192.5 117l.4 .4-.8 .8 .4 .4" fill="none" stroke="#83954a" stroke-width=".3"/>
<path d="M192.4 118.4h.3v.3h-.3z" fill-rule="evenodd" fill="#83954a"/>
<path d="M192.5 118.6l.4 .4-.8 .8 .4 .4" fill="none" stroke="#83954a" stroke-width=".3"/>
<path d="M192.4 120h.3v.3h-.3z" fill-rule="evenodd" fill="#83954a"/>
<path d="M169.4 122.4l.4-.4 .8 .9 .4-.5h.4M192.5 120.2l.4 .4-.8 .8 .4 .4v.6" fill="none" stroke="#83954a" stroke-width=".3"/>
<path d="M199.6 115.4l-7.1 7M143.1 122.4h21.2M171.5 122.4l-7 7.1" fill="none" stroke="#0f0" stroke-width=".3"/>
<path d="M169.3 122.3h.3v.3h-.3z" fill-rule="evenodd" fill="#83954a"/>
<path d="M167.8 122.4l.4-.4 .8 .9 .4-.5" fill="none" stroke="#83954a" stroke-width=".3"/>
<path d="M167.7 122.3h.3v.3h-.3z" fill-rule="evenodd" fill="#83954a"/>
<path d="M166.2 122.4l.4-.4 .8 .9 .4-.5" fill="none" stroke="#83954a" stroke-width=".3"/>
<path d="M166.1 122.3h.3v.3h-.3z" fill-rule="evenodd" fill="#83954a"/>
<path d="M120.1 87.2l.3-.5 .8 .8 .5-.3h.3M164.3 122.4h.3l.4-.4 .8 .9 .4-.5" fill="none" stroke="#83954a" stroke-width=".3"/>
<path d="M114.9 87.2v7M213.7 101.3v7" fill="none" stroke="#0f0" stroke-width=".3"/>
<path d="M119.9 87h.3v.3h-.3z" fill-rule="evenodd" fill="#83954a"/>
<path d="M118.4 87.2l.4-.5 .8 .8 .5-.3" fill="none" stroke="#83954a" stroke-width=".3"/>
<path d="M118.3 87h.3v.3h-.3z" fill-rule="evenodd" fill="#83954a"/>
<path d="M116.8 87.2l.5-.5 .7 .8 .4-.3" fill="none" stroke="#83954a" stroke-width=".3"/>
<path d="M116.7 87h.3v.3h-.3z" fill-rule="evenodd" fill="#83954a"/>
<path d="M204.9 73.1l.3-.5 .8 .8 .5-.3h.1M114.9 87.2h.3l.5-.5 .8 .8 .3-.3" fill="none" stroke="#83954a" stroke-width=".3"/>
<path d="M206.6 73.1v7M192.5 94.2h7.1M199.6 80.1l-14.1 14.1M213.7 87.2l-7.1 7" fill="none" stroke="#0f0" stroke-width=".3"/>
<path d="M197.5 78.4h18.9v4.1h-18.9z" fill="none" stroke="#f00" stroke-width=".38"/>
<path d="M204.7 72.9h.3v.3h-.3z" fill-rule="evenodd" fill="#83954a"/>
<path d="M203.2 73.1l.4-.5 .8 .8 .5-.3" fill="none" stroke="#83954a" stroke-width=".3"/>
<path d="M203.1 72.9h.3v.3h-.3z" fill-rule="evenodd" fill="#83954a"/>
<path d="M201.6 73.1l.5-.5 .8 .8 .3-.3" fill="none" stroke="#83954a" stroke-width=".3"/>
<path d="M201.5 72.9h.3v.3h-.3z" fill-rule="evenodd" fill="#83954a"/>
<path d="M200 73.1l.4-.5 .9 .8 .3-.3" fill="none" stroke="#83954a" stroke-width=".3"/>
<path d="M199.9 72.9h.3v.3h-.3z" fill-rule="evenodd" fill="#83954a"/>
<path d="M198.5 73.1l.3-.5 .8 .8 .4-.3" fill="none" stroke="#83954a" stroke-width=".3"/>
<path d="M198.3 72.9h.3v.3h-.3z" fill-rule="evenodd" fill="#83954a"/>
<path d="M196.8 73.1l.4-.5 .8 .8 .5-.3" fill="none" stroke="#83954a" stroke-width=".3"/>
<path d="M196.7 72.9h.3v.3h-.3z" fill-rule="evenodd" fill="#83954a"/>
<path d="M195.2 73.1l.4-.5 .8 .8 .4-.3" fill="none" stroke="#83954a" stroke-width=".3"/>
<path d="M195.1 72.9h.3v.3h-.3z" fill-rule="evenodd" fill="#83954a"/>
<path d="M193.6 73.1l.5-.5 .8 .8 .3-.3" fill="none" stroke="#83954a" stroke-width=".3"/>
<path d="M193.5 72.9h.3v.3h-.3z" fill-rule="evenodd" fill="#83954a"/>
<path d="M192 73.1l.4-.5 .9 .8 .3-.3" fill="none" stroke="#83954a" stroke-width=".3"/>
<path d="M191.9 72.9h.3v.3h-.3z" fill-rule="evenodd" fill="#83954a"/>
<path d="M190.5 73.1l.3-.5 .8 .8 .4-.3" fill="none" stroke="#83954a" stroke-width=".3"/>
<path d="M190.3 72.9h.3v.3h-.3z" fill-rule="evenodd" fill="#83954a"/>
<path d="M188.8 73.1l.4-.5 .8 .8 .5-.3" fill="none" stroke="#83954a" stroke-width=".3"/>
<path d="M188.7 72.9h.3v.3h-.3z" fill-rule="evenodd" fill="#83954a"/>
<path d="M187.2 73.1l.4-.5 .8 .8 .4-.3" fill="none" stroke="#83954a" stroke-width=".3"/>
<path d="M187.1 72.9h.3v.3h-.3z" fill-rule="evenodd" fill="#83954a"/>
<path d="M185.5 73.1h.1l.5-.5 .8 .8 .3-.3" fill="none" stroke="#83954a" stroke-width=".3"/>
<path d="M198.5 128h9.9v10.4h-9.9zM198.5 133.2h9.9M203.4 128v10.4M198.5 142.1h9.9v10.4h-9.9zM198.5 147.3h9.9M203.4 142.1v10.4" fill="none" stroke="#f00" stroke-width=".38"/>
<g fill="none" stroke="#0f0" stroke-width=".3">
<path d="M157.2 94.2v7.1l-14.1 14.1v7M213.7 80.1v7.1M93.8 115.4v7M100.8 115.4l7.1 7-14.1 14.1-7.1-7M150.2 101.3l-14.1 14.1v14.1M171.4 115.4l-7.1 7M185.5 101.3h7M192.6 108.2l-7.1 .1M206.6 115.4l7.1 7v14.1l-7.1 7.1M206.6 101.3l-28.2 28.3M86.7 122.4l7.1 7.1 7-7.1a10.1 10.1 0 0 1 14.1 0M107.9 136.5l-7.1 7.1h-7"/>
<path d="M199.6 129.5h7v7h-7zM206.6 143.6v7.1h-14.1M206.6 143.6h-7v7.1"/>
</g>
<path d="M208.4 138.4l1.4 2.4-.8 .4zM209 153l1.5 2.4-.9 .4z" fill="#000"/>
<path d="M209.4 141l11.5 30h-2.8M210.1 155.6l3.5 9.1h-2.8" fill="none" stroke="#000" stroke-width=".25"/>
<path d="M10 10h259.4v195.9h-259.4z" fill="none" stroke="#000" stroke-width=".13"/>
<path d="M0 215.9h.1" fill="none" stroke="#f0f" stroke-width=".13"/>
<path d="M0 215.9h.1" fill="none" stroke="#f0f" stroke-width=".13"/>
<path d="M.1 215.9h.1M0 215.9h.1" fill="none" stroke="#f0f" stroke-width=".13"/>
<path d="M0 215.9h.1" fill="none" stroke="#f0f" stroke-width=".13"/>
<path d="M.1 215.9h.1" fill="none" stroke="#f0f" stroke-width=".13"/>
<path d="M.1 215.9h.1" fill="none" stroke="#f0f" stroke-width=".13"/>
<path d="M.1 215.9h.1" fill="none" stroke="#f0f" stroke-width=".13"/>
<path d="M.1 215.9h.1" fill="none" stroke="#f0f" stroke-width=".13"/>
<path d="M.1 215.9h.1" fill="none" stroke="#f0f" stroke-width=".13"/>
<path d="M.1 215.9h.1" fill="none" stroke="#f0f" stroke-width=".13"/>
<path d="M.2 215.9h.1" fill="none" stroke="#f0f" stroke-width=".13"/>
<path d="M.1 215.9h.1" fill="none" stroke="#f0f" stroke-width=".13"/>
<path d="M.2 215.9h.1" fill="none" stroke="#f0f" stroke-width=".13"/>
<path d="M.2 215.9h.1" fill="none" stroke="#f0f" stroke-width=".13"/>
<path d="M.2 215.9h.1" fill="none" stroke="#f0f" stroke-width=".13"/>
<path d="M.2 215.9h.1" fill="none" stroke="#f0f" stroke-width=".13"/>
<path d="M.2 215.9h.1" fill="none" stroke="#f0f" stroke-width=".13"/>
<path d="M.3 215.9h.1M.2 215.9h.1" fill="none" stroke="#f0f" stroke-width=".13"/>
<path d="M.2 215.9h.1" fill="none" stroke="#f0f" stroke-width=".13"/>
<path d="M.2 215.9h.1" fill="none" stroke="#f0f" stroke-width=".13"/>
<path d="M.3 215.9h.1" fill="none" stroke="#f0f" stroke-width=".13"/>
<path d="M.3 215.9h.1" fill="none" stroke="#f0f" stroke-width=".13"/>
<path d="M.3 215.9h.1" fill="none" stroke="#f0f" stroke-width=".13"/>
<path d="M.3 215.9h.1" fill="none" stroke="#f0f" stroke-width=".13"/>
<path d="M.3 215.9h.1" fill="none" stroke="#f0f" stroke-width=".13"/>
<path d="M.3 215.9h.1" fill="none" stroke="#f0f" stroke-width=".13"/>
<path d="M.3 215.9h.1" fill="none" stroke="#f0f" stroke-width=".13"/>
<path d="M.4 215.9h.1" fill="none" stroke="#f0f" stroke-width=".13"/>
<path d="M.3 215.9h.1" fill="none" stroke="#f0f" stroke-width=".13"/>
<path d="M.4 215.9h.1" fill="none" stroke="#f0f" stroke-width=".13"/>
<path d="M.4 215.9h.1" fill="none" stroke="#f0f" stroke-width=".13"/>
<path d="M.4 215.9h.1" fill="none" stroke="#f0f" stroke-width=".13"/>
<path d="M.4 215.9h.1" fill="none" stroke="#f0f" stroke-width=".13"/>
<path d="M.4 215.9h.1" fill="none" stroke="#f0f" stroke-width=".13"/>
<path d="M.4 215.9h.1" fill="none" stroke="#f0f" stroke-width=".13"/>
<path d="M.4 215.9h.1" fill="none" stroke="#f0f" stroke-width=".13"/>
<path d="M.5 215.9h.1" fill="none" stroke="#f0f" stroke-width=".13"/>
<path d="M.4 215.9h.1" fill="none" stroke="#f0f" stroke-width=".13"/>
<path d="M.5 215.9h.1" fill="none" stroke="#f0f" stroke-width=".13"/>
<path d="M.5 215.9h.1" fill="none" stroke="#f0f" stroke-width=".13"/>
<path d="M.5 215.9h.1" fill="none" stroke="#f0f" stroke-width=".13"/>
<path d="M.5 215.9h.1" fill="none" stroke="#f0f" stroke-width=".13"/>
<path d="M.5 215.9h.1" fill="none" stroke="#f0f" stroke-width=".13"/>
<path d="M.6 215.9h.1" fill="none" stroke="#f0f" stroke-width=".13"/>
<path d="M.6 215.9h.1" fill="none" stroke="#f0f" stroke-width=".13"/>
<path d="M.6 215.9h.1" fill="none" stroke="#f0f" stroke-width=".13"/>
<path d="M.6 215.9h.1" fill="none" stroke="#f0f" stroke-width=".13"/>
<path d="M.6 215.9h.1" fill="none" stroke="#f0f" stroke-width=".13"/>
<path d="M.6 215.9h.1" fill="none" stroke="#f0f" stroke-width=".13"/>
<path d="M10 10h259.4v195.9h-259.4zM238.4 179v26.9M269.4 178.9h-74v27M195.4 194.8h74M216.9 194.8v11.1" fill="none" stroke="#000" stroke-width=".72"/>
<g fill="none" stroke="#000" stroke-width=".25">
<path d="M42.5 6.1v3.9M74.8 6.1v3.9M107.3 6.1v3.9M139.7 6.1v3.9M172.1 6.1v3.9M204.5 6.1v3.9M236.9 6.1v3.9M6.1 42.7h3.9M269.4 42.7h3.9M6.1 75.3h3.9M269.4 75.3h3.9M6.1 107.9h3.9"/>
<path d="M269.4 107.9h3.9M6.1 140.6h3.9M269.4 140.6h3.9M6.1 173.2h3.9M269.4 173.2h3.9M42.5 205.9v3.9M74.8 205.9v3.9M107.3 205.9v3.9M139.7 205.9v3.9M172.1 205.9v3.9M204.5 205.9v3.9M236.9 205.9v3.9"/>
</g>
<text font-size="3.9" fill="#f00" x="106.4" y="105.5">ATMega328</text>
<g font-size="3.9">
<text x="241.5" y="185.8">Edgerton - High</text>
<text x="203" y="187.8">Perfboard Layout</text>
<text x="244.5" y="190.1">Speed Flash</text>
<text x="199.6" y="201.6">2019-10</text>
<text x="224.1" y="201.7">1.2b</text>
<text x="242.1" y="199.1">Tyler Gerritsen</text>
<text x="243.1" y="203.5">www.td0g.ca</text>
</g>
<text font-size="3.1" fill="#f00" x="180.8" y="133.7" transform="rotate(90 180.8 133.7)">TC4452</text>
<g font-size="2.8">
<text x="25.4" y="7.2">1</text>
<text x="57.9" y="7.2">2</text>
<text x="90.3" y="7.2">3</text>
<text x="122.7" y="7.2">4</text>
<text x="155.1" y="7.2">5</text>
<text x="187.5" y="7.2">6</text>
<text x="220" y="7.2">7</text>
<text x="252.3" y="7.2">8</text>
<text x="5.2" y="27.4">A</text>
<text x="272.3" y="27.4">A</text>
<text x="5.2" y="60">B</text>
<text x="272.3" y="60">B</text>
<text x="5.1" y="92.7">C</text>
<text x="272.2" y="92.7">C</text>
<text x="5.1" y="125.3">D</text>
<text x="272.2" y="125.3">D</text>
<text x="5.2" y="157.9">E</text>
<text x="272.3" y="157.9">E</text>
<text x="196.3" y="182.2">TITLE</text>
<text x="239.6" y="182.2">FILE</text>
<text x="5.2" y="190.5">F</text>
<text x="272.4" y="190.5">F</text>
<text x="196.3" y="197.8">DATE</text>
<text x="217.8" y="197.8">REV</text>
<text x="25.4" y="210.8">1</text>
<text x="57.9" y="210.8">2</text>
<text x="90.3" y="210.8">3</text>
<text x="122.7" y="210.8">4</text>
<text x="155.1" y="210.8">5</text>
<text x="187.5" y="210.8">6</text>
<text x="220" y="210.8">7</text>
<text x="252.3" y="210.8">8</text>
</g>
<g font-size="2.4" fill="#f00">
<text x="116.8" y="90.3">R7</text>
<text x="187" y="98.3">R6</text>
</g>
<g font-size="1.9">
<text x="38" y="24.6">5 x 7 cm Perfboard</text>
<text x="139.5" y="57.2">4x Male Headers (to connect LED capacitor anodes)</text>
<text x="178.5" y="83.9">All unused pins tied to gnd</text>
<text x="102.2" y="158.8">Male Headers (jumper to select 5V source, USB/LM7805)</text>
<text x="164.1" y="165.2">4x Male Headers (to connect LED capacitor cathodes)</text>
<text x="178.6" y="171.5">4x Male Headers (to connect MOSFET gates)</text>
</g>
<g font-size="1.9" fill="#f00">
<text x="130.9" y="71.2">R11</text>
<text x="202.8" y="70.8">R1</text>
<text x="89.8" y="76.5">Encoder</text>
<text x="106.2" y="72.1">Trig In</text>
<text x="118.4" y="78.2">D1</text>
<text x="146" y="80.6">R2</text>
<text x="106.8" y="84.4">R12</text>
<text x="127.8" y="84.8">C6</text>
<text x="137.1" y="89.3">R3</text>
<text x="84.3" y="105.6">100nF</text>
<text x="195" y="112.9">R10</text>
<text x="164.6" y="125.3">R4</text>
<text x="99.4" y="127">4.7K</text>
<text x="122.5" y="126.9">Display</text>
<text x="138.5" y="130.2">C2</text>
<text x="152.8" y="128.5">R5</text>
<text x="162.4" y="133.9">C5</text>
<text x="121.4" y="142.5">out</text>
<text x="124.4" y="139.8">LM7805</text>
<text x="134.6" y="142.4">in</text>
<text x="147" y="147.9">C3</text>
<text x="154.7" y="147.9">C4</text>
</g>
<text font-size="1.9" fill="#0f0" x="122.8" y="174.1">+9-12v (battery)</text>
<text font-size="1.6" fill="#f00" x="203.8" y="106">VO14642AT</text>
<g font-size="1.2" fill="#f00">
<text x="202.3" y="96" transform="rotate(-20 202.3 96)">S</text>
<text x="207.4" y="96" transform="rotate(-20 207.4 96)">DC</text>
<text x="210.7" y="96" transform="rotate(-20 210.7 96)">S'</text>
<text x="200.9" y="114.6" transform="rotate(-20 200.9 114.6)">A</text>
<text x="206.4" y="114.2" transform="rotate(-20 206.4 114.2)">C</text>
<text x="211.9" y="114.4" transform="rotate(-20 211.9 114.4)">NC</text>
<text x="172.7" y="130.5" transform="rotate(70 172.7 130.5)">Vdd</text>
<text x="190.1" y="130.6" transform="rotate(70 190.1 130.6)">Vdd</text>
<text x="172.7" y="137.5" transform="rotate(70 172.7 137.5)">Input</text>
<text x="190.1" y="137.7" transform="rotate(70 190.1 137.7)">Output</text>
<text x="172.7" y="144.6" transform="rotate(70 172.7 144.6)">NC</text>
<text x="172.7" y="147.6" transform="rotate(70 172.7 147.6)">Gnd</text>
<text x="190.1" y="144.7" transform="rotate(70 190.1 144.7)">Output</text>
<text x="190.1" y="147.8" transform="rotate(70 190.1 147.8)">Gnd</text>
</g>
<g font-size="1" fill="#f00">
<text x="99.9" y="72.3">Base</text>
<text x="114" y="72.3">Tip</text>
<text x="85.8" y="79.3">B</text>
<text x="92.9" y="79.3">A</text>
<text x="99.9" y="79.3">Button</text>
<text x="107" y="79.3">Gnd</text>
<text x="198.7" y="81.7">GND</text>
<text x="205.7" y="81.7">125V</text>
<text x="212.8" y="81.7">8-12V</text>
<text x="121.1" y="124">CLK</text>
<text x="128.1" y="124">DIO</text>
<text x="135.2" y="124">V+</text>
<text x="142.3" y="124">Gnd</text>
</g>
<g font-size=".8" fill="#f00">
<text x="94.3" y="95.4">28 A5</text>
<text x="98.2" y="95.5">27 A4</text>
<text x="105.2" y="95.5">26 A3</text>
<text x="112.3" y="95.5">25 A2</text>
<text x="119.3" y="95.5">24 A1</text>
<text x="126.4" y="95.5">23 A0</text>
<text x="133" y="95.5">22 Gnd</text>
<text x="139.4" y="95.5">21 AREF</text>
<text x="146.9" y="95.5">20 VCC</text>
<text x="154.7" y="95.5">19 13</text>
<text x="161.8" y="95.5">18 12</text>
<text x="168.8" y="95.5">17 11</text>
<text x="175.9" y="95.5">16 10</text>
<text x="183.3" y="95.5">15 9</text>
<text x="94.4" y="114.7">1 Rst</text>
<text x="101.4" y="114.7">2 0</text>
<text x="108.5" y="114.7">3 1</text>
<text x="115.5" y="114.7">4 2</text>
<text x="122.6" y="114.7">5 3</text>
<text x="129.6" y="114.7">6 4</text>
<text x="136.7" y="114.7">7 VCC</text>
<text x="143.7" y="114.7">8 Gnd</text>
<text x="150.8" y="114.7">9 OSC1</text>
<text x="157.8" y="114.7">10 OSC2</text>
<text x="164.9" y="114.7">11 5</text>
<text x="172" y="114.7">12 6</text>
<text x="179" y="114.7">13 7</text>
<text x="183.4" y="114.8">14 8</text>
</g>
<g font-size=".4" fill="#f00">
<text x="87.3" y="114.5">Rst</text>
<text x="87.3" y="121.5">Rxd</text>
<text x="87.3" y="128.6">Txd</text>
<text x="87.3" y="135.6">Vcc</text>
<text x="87.3" y="149.7">Gnd</text>
</g>
</svg>
